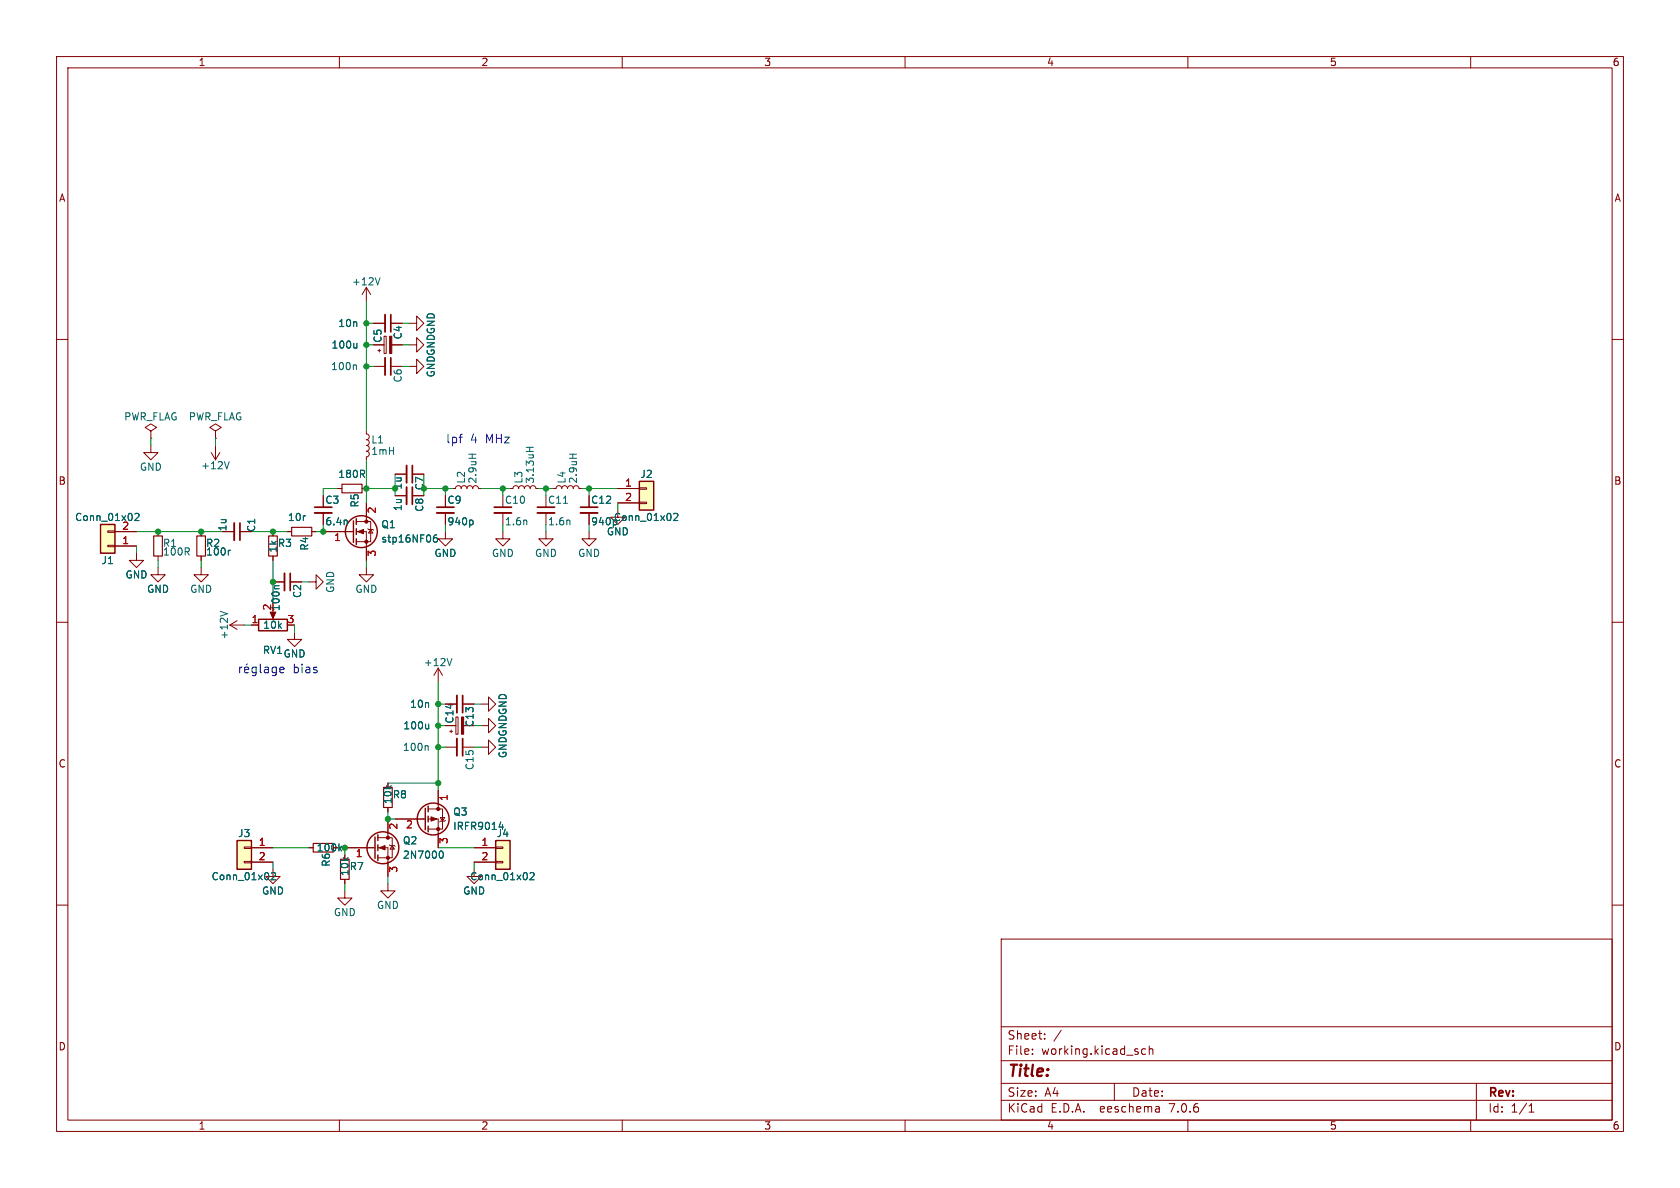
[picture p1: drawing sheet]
<svg xmlns="http://www.w3.org/2000/svg" width="297mm" height="210mm" viewBox="0 0 297 210" stroke-linecap="round" stroke-linejoin="round" font-family="sans-serif">
<g fill="none" stroke="#840000" stroke-width=".18">
<path d="M10 10h277v190h-277zM12 12h273v186h-273zM60 10v2M110 10v2M160 10v2M210 10v2M260 10v2M10 60h2M64.8 50.8v2.5M64.8 50.8l-.8 1.3M64.8 50.8l.7 1.3M66 57.2h2.1"/>
<path d="M67.9 59.4h.4v3.1h-.4zM69.1 57.2h2M72.4 57.2h1.3v-1.3l1.2 1.3-1.2 1.2v-1.2M285 60h2M26.7 78.7v1.3h1.2l-1.2 1.3-1.3-1.3h1.3M26.7 76.2l1-.6-1-.7-1 .7 1 .6v1.3M26.7 77.5h.1M38.1 76.2l1-.6-1-.7-1 .7 1 .6v1.3M38.1 77.5h.1M38.1 78.7v2.6M64.8 76.2v.5l.3 .2 .2 .3-.2 .4-.3 .1 .3 .2 .2 .3-.2 .4-.3 .1 .3 .2 .2 .4-.2 .3-.3 .2 .3 .1 .2 .4-.2 .3-.3 .2v.5M66 64.8h2.1"/>
<path d="M66.8 62h.5M67.1 61.7v.5M69.1 64.8h2M69.3 61h1.8M72.4 61h1.3v-1.3l1.2 1.3-1.2 1.2v-1.2M72.4 64.8h1.3v-1.3l1.2 1.3-1.2 1.2v-1.2M19 93.9h1.3v.2h-1.3zM19 96.4h1.3v.2h-1.3zM20.3 96.5h3.8M20.3 94h3.8M24.1 97.8v1.3h1.3l-1.3 1.2-1.2-1.2h1.2M27.9 94v.7"/>
<path d="M27.9 98.3v.8M35.6 94v.7M35.6 98.3v.8M37.3 80l.8 1.3M38.9 80l-.8 1.3M39.4 94h2M42.4 94h2M48.3 94v.7M48.3 98.3v.8M50.8 94h.8M55.1 94h.8M57.1 90.7v2"/>
<path d="M57.1 94h5.1M59.7 86.4h.8M62.3 94h.2M63 94h1.8v5.1M63 92.2h1.8M64 86.4h.8M64.8 92.2h.7v3.6h-2.5M64.8 88.9v3.3M65 93.5l.2 .1h.7l.1 .1M65.5 93.6l.4 .6h-.7zM69.8 87.6h2.1M69.8 83.8h2.1"/>
<path d="M72.9 87.6h2M72.9 83.8h2M78.7 94v1.3h1.3l-1.3 1.2-1.2-1.2h1.2M78.7 90.7v2M80 86.4h.5l.2-.4 .3-.1 .4 .1 .1 .4 .2-.4 .4-.1 .3 .1 .1 .4 .2-.4 .4-.1 .3 .1 .2 .4 .1-.4 .4-.1 .3 .1 .2 .4h.5M88.9 94v1.3h1.3l-1.3 1.2-1.3-1.2h1.3M88.9 90.7v2M90.2 86.4h.5l.1-.4 .4-.1 .4 .1 .1 .4 .1-.4 .4-.1 .4 .1 .1 .4 .2-.4 .3-.1 .4 .1 .1 .4 .2-.4 .3-.1 .4 .1 .1 .4h.5M96.5 94v1.3h1.3l-1.3 1.2-1.3-1.2h1.3M96.5 90.7v2M97.8 86.4h.5l.2-.4 .3-.1 .4 .1 .1 .4 .2-.4 .3-.1 .4 .1 .1 .4 .2-.4 .4-.1 .3 .1 .1 .4 .2-.4 .4-.1 .3 .1 .2 .4h.5M104.1 94v1.3h1.3l-1.3 1.2-1.2-1.2h1.2"/>
<path d="M104.1 90.7v2M109.2 90.2v1.2h1.3l-1.3 1.3-1.3-1.3h1.3M109.2 86.4h3.8M109.2 88.9h3.8M113 88.8h1.3v.2h-1.3zM113 86.2h1.3v.3h-1.3zM10 110h2M27.9 100.3v1.3h1.3l-1.3 1.3-1.2-1.3h1.2M35.6 100.3v1.3h1.2l-1.2 1.3-1.3-1.3h1.3M40.6 110.5h2.6M40.6 110.5l1.3 .8M41.9 109.7l-1.3 .8"/>
<path d="M44.4 110.5h1.3M48.3 102.9h2M48.3 108v1M51.3 102.9h2M52.1 111.8v1.2h1.2l-1.2 1.3-1.3-1.3h1.3M54.6 102.9h1.3v-1.3l1.2 1.3-1.2 1.2v-1.2M64.8 100.3v1.3h1.2l-1.2 1.3-1.3-1.3h1.3M77.5 118.1l-.8 1.3M77.5 118.1v2.6M77.5 118.1l.7 1.3M285 110h2M68.6 138.4v.8"/>
<path d="M77.5 139.7v3.3M78.7 132.1h2.1M79.5 129.3h.5M79.8 129v.5M80.6 126.7h.4v3.1h-.4zM81.8 124.5h2M81.8 132.1h2M82 128.3h1.8M85.1 124.5h1.3v-1.3l1.2 1.3-1.2 1.2v-1.2M85.1 132.1h1.3v-1.3l1.2 1.3-1.2 1.3v-1.3M85.1 128.3h1.3v-1.3l1.2 1.3-1.2 1.2v-1.2M10 160h2"/>
<path d="M43.2 152.3h1.2v.2h-1.2zM43.2 149.7h1.2v.3h-1.2zM44.4 149.9h3.9M44.4 152.4h3.9M48.3 153.7v1.2h-1.3l1.3 1.3 1.2-1.3h-1.2M54.6 149.9h.8M61 157.5v1.3h1.2l-1.2 1.2-1.3-1.2h1.3M61 149.9h5M61 151.1v.8M61 155.4v.8M66.1 149.9h.2M66.8 149.9h1.8v5"/>
<path d="M66.8 148.1h1.8M68.6 156.2v1.3h1.2l-1.2 1.3-1.3-1.3h1.3M68.6 148.1h.7v3.5h-2.5M68.6 142.7v.8M68.6 144.8v3.3M68.8 149.4l.2 .1h.7l.1 .1M69.3 149.5l.4 .6h-.7zM69.8 144.8h5.1M75 144.8h.2M75.7 144.8h1.8v5.1M75.7 143h1.8M77.5 143h.7v3.6h-2.5"/>
<path d="M77.9 144.5h.7l-.4 .7zM78.7 145l-.1 .2h-.7l-.2 .1M83.8 153.7v1.2h1.3l-1.3 1.3-1.3-1.3h1.3M83.8 149.9h3.8M83.8 152.4h3.8M87.6 152.3h1.3v.2h-1.3zM87.6 149.7h1.3v.3h-1.3zM285 160h2M177 166h108v32h-108zM60 198v2M110 198v2M160 198v2"/>
<path d="M177 194.5h108M177 191.5h108M177 187.5h108M177 181.5h108M182.5 186.3v.1M182.5 185.5v.1M184.7 183.6v.1M184.7 182.8v.1M187.6 182.1l-1.3 2M197 191.5v3M202.5 185.5l-.4-.1-.3 .3v.4l.2 .2h.5M203.2 185.5l.2-.1 .3 .1 .1 .9"/>
<path d="M203.2 184.9v1.5M204.9 195.7l.1 .9M205 196.5l-.2 .1M205 196h-.2M210 198v2M260 198v2M261 191.5v6.5M270.3 196.6h.9M270.3 195.5l.4-.4v1.5"/>
</g>
<g fill="none" stroke="#840000" stroke-width=".33">
<path d="M68.1 55.6v3.1M68.1 63.2v3.1M41.4 92.5v3M55.6 90.7h3.1M71.9 82.3v3M71.9 86.1v3.1M77.2 90.7h3.1M87.4 90.7h3M95 90.7h3M102.6 90.7h3.1M50.3 101.3v3.1M80.8 122.9v3.1"/>
<path d="M80.8 130.6v3"/>
</g>
<g fill="none" stroke="#840000" stroke-width=".3">
<path d="M69.1 55.6v3.1M69.1 63.2v3.1M42.4 92.5v3M55.6 89.7h3.1M72.9 82.3v3M72.9 86.1v3.1M77.2 89.7h3.1M87.4 89.7h3M95 89.7h3M102.6 89.7h3.1M51.3 101.3v3.1M81.8 122.9v3.1"/>
<path d="M81.8 130.6v3"/>
</g>
<g fill="none" stroke="#006464" stroke-width=".18">
<path d="M67.2 49.1l-.4 1.3M62.8 64.5l.2 .2v.6M63.1 60.7v.8M63.1 61.4l-.2 .1M93 79.1h1.3M93.6 79.1v.7M23.9 90.9l.4-.2 .3 .4-.8 .9h.8M40.5 81.6l-.4 1.3M40.7 97.3h-.2M53.9 91.2h.1M61.3 92l.1 .8M77.2 94.6h-.3a.86 .86 0 0 0 0 1.2l.4-.1v-.4l-.2-.3-.4 .1-.1 .2"/>
<path d="M82.9 80.3h1.2M83.4 91.9l.2 .3v.3l-.2 .3M83.5 80.3v.7M93.1 92v.8M99.6 89h.7M100.7 80.3h1.2M100.7 92l.1 .8M101.3 80.3v.7M119.1 90.9l.5-.2 .2 .4-.8 .9h.8M38.9 108.1l1.3 .4M49.3 103.5h-.6l-.2 .2M79.9 116.4l-.4 1.3"/>
<path d="M75.5 131.8l.2 .2v.7M75.8 128v.8M75.8 128.7l-.2 .1M48 154.4l.5-.2 .2 .4-.8 .9h.8M60 150l.4 .4M60.4 149.6l-.5 .5M77.8 150.5l.1-.1a.68 .68 0 0 1 .5 .7 .68 .68 0 0 1-.5 .6l-.1-.1M88.2 146.2h.8M88.8 145.8v.8M93.7 154.4l.5-.2 .2 .4-.8 .9h.8"/>
</g>
<g fill="#840000" stroke="#840000" stroke-width=".18">
<path d="M81.6 126.7h.4v3.1h-.4z"/>
<path d="M47.8 108.2h1l-.5 1.1z"/>
<path d="M63.2 94l1.1-.4v.8z"/>
<path d="M68.9 59.4h.4v3.1h-.4z"/>
<path d="M67.1 149.9l1-.4v.7z"/>
<path d="M76.2 144.4l1 .4-1 .4z"/>
<circle cx="64.8" cy="95.8" r=".28"/>
<circle cx="64.8" cy="92.2" r=".28"/>
<circle cx="68.6" cy="151.6" r=".28"/>
<circle cx="68.6" cy="148.1" r=".28"/>
<circle cx="77.5" cy="146.6" r=".28"/>
<circle cx="77.5" cy="143" r=".28"/>
</g>
<g fill="none" stroke="#840000" stroke-width=".25">
<path d="M17.8 92.7h2.5v5.1h-2.5zM62.5 92.1v3.8M63 91.7v1M63 93.5v1M63 95.3v1M113 85.1h2.6v5.1h-2.6zM45.7 109.5h5.1v2h-5.1zM41.9 148.6h2.5v5.1h-2.5zM66.3 148v3.8M66.8 147.6v1M66.8 149.4v1M66.8 151.1v1"/>
<path d="M75.2 142.9v3.8M75.7 142.5v1M75.7 144.3v1M75.7 146.1v1M87.6 148.6h2.6v5.1h-2.6z"/>
<circle cx="63.9" cy="94" r="2.82"/>
<circle cx="67.7" cy="149.9" r="2.82"/>
<circle cx="76.6" cy="144.8" r="2.82"/>
</g>
<path d="M27.2 94.7h1.5v3.6h-1.5zM34.8 94.7h1.5v3.6h-1.5zM47.5 94.7h1.5v3.6h-1.5zM51.6 93.2h3.5v1.5h-3.5zM60.5 85.6h3.5v1.5h-3.5zM67.8 139.2h1.5v3.5h-1.5zM55.4 149.1h3.5v1.5h-3.5zM60.2 151.9h1.5v3.5h-1.5z" fill="none" stroke="#840000" stroke-width=".2"/>
<g fill="#ffffc2" stroke="#ffffc2" stroke-width=".18">
<path d="M17.8 92.7h2.5v5.1h-2.5z"/>
<path d="M113 85.1h2.6v5.1h-2.6z"/>
<path d="M41.9 148.6h2.5v5.1h-2.5z"/>
<path d="M87.6 148.6h2.6v5.1h-2.6z"/>
</g>
<g fill="none" stroke="#0000c2" stroke-width=".18">
<path d="M81.2 77.3h.5M81.6 76.8h.1M42.4 117.9v1M42.8 117.9l-.3 .1-.1 .2M43.2 118.4l.8-.1-.1-.3-.4-.1-.3 .2 .1 .8h.6M43.8 117.3l-.3 .3M45.3 118l-.5-.1-.2 .3v.4l.1 .3h.6M45.3 117.9v1.3l-.3 .2h-.4M46 117.4v1.3l.2 .2M46.8 118h.6l.1 .9M47.5 118.3l-.6 .1a.3 .3 0 0 0-.2 .2 .3 .3 0 0 0 .2 .3h.6M48.8 118l-.4-.1-.3 .3v.4l.2 .3h.5"/>
<path d="M48.8 117.9v1.3l-.3 .2h-.3M49.5 118.4l.7-.1-.1-.3-.4-.1-.2 .2 .1 .8h.5"/>
</g>
<g fill="none" stroke="#009600" stroke-width=".18">
<path d="M64.8 53.3v22.9M64.8 57.2h1.2M71.1 57.2h1.3M26.7 77.5v1.2M38.1 77.5v1.2M64.8 61h1.2M64.8 64.8h1.2M71.1 61h1.3M71.1 64.8h1.3M24.1 94h15.3M24.1 96.5v1.3M27.9 99.1v1.2"/>
<path d="M35.6 99.1v1.2M44.4 94h6.4M48.3 99.1v7.6M57.1 92.7v1.3h-1.2M59.7 86.4h-2.6v1.2M64.8 86.4h5M64.8 81.3v7.6M64.8 99.1v1.2M69.8 83.8v3.8M74.9 86.4h5.1M74.9 83.8v3.8M78.7 86.4v1.2"/>
<path d="M85.1 86.4h5.1M88.9 86.4v1.2M88.9 92.7v1.3M95.2 86.4h2.6M96.5 86.4v1.2M96.5 92.7v1.3M102.9 86.4h6.3M104.1 86.4v1.2M109.2 88.9v1.3M43.2 110.5h1.2M52.1 110.5v1.3M53.3 102.9h1.3"/>
<path d="M68.6 138.4h8.9M77.5 120.7v19M77.5 124.5h1.2M77.5 132.1h1.2M77.5 128.3h1.2M83.8 124.5h1.3M83.8 132.1h1.3M83.8 128.3h1.3M48.3 152.4v1.3M48.3 149.9h6.3M59.7 149.9h1.3v1.2M61 156.2v1.3"/>
<path d="M68.6 143.5v1.3h1.2M68.6 154.9v1.3M77.5 149.9h6.3M83.8 152.4v1.3"/>
</g>
<g fill="#009600" stroke="#009600" stroke-width=".18">
<circle cx="27.9" cy="94" r=".46"/>
<circle cx="35.6" cy="94" r=".46"/>
<circle cx="77.5" cy="124.5" r=".46"/>
<circle cx="48.3" cy="94" r=".46"/>
<circle cx="48.3" cy="102.9" r=".46"/>
<circle cx="57.1" cy="94" r=".46"/>
<circle cx="78.7" cy="86.4" r=".46"/>
<circle cx="96.5" cy="86.4" r=".46"/>
<circle cx="104.1" cy="86.4" r=".46"/>
<circle cx="88.9" cy="86.4" r=".46"/>
<circle cx="64.8" cy="64.8" r=".46"/>
<circle cx="64.8" cy="57.2" r=".46"/>
<circle cx="64.8" cy="86.4" r=".46"/>
<circle cx="64.8" cy="61" r=".46"/>
<circle cx="77.5" cy="138.4" r=".46"/>
<circle cx="61" cy="149.9" r=".46"/>
<circle cx="68.6" cy="144.8" r=".46"/>
<circle cx="77.5" cy="128.3" r=".46"/>
<circle cx="77.5" cy="132.1" r=".46"/>
</g>
<text font-size="2.8" fill="#840000" x="178" y="190.9">Title:</text>
<g font-size="2.1" fill="#0000c2">
<text x="78.7" y="78.5">lpf</text>
<text x="83.1" y="78.5">4</text>
<text x="85.9" y="78.5">MHz</text>
<text x="51.7" y="119.1">bias</text>
</g>
<g font-size="2.1" fill="#840000">
<text x="178" y="184">Sheet:</text>
<text x="178" y="186.7">File:</text>
<text x="184.1" y="186.7">working.kicad_sch</text>
<text x="178" y="196.9">KiCad</text>
<text x="178" y="194.1">Size:</text>
<text x="184.7" y="194.1">A4</text>
<text x="185.7" y="196.9">E.D.A.</text>
<text x="194.6" y="196.9">eeschema</text>
<text x="200" y="194.1">Date:</text>
<text x="207" y="196.9">7.0.6</text>
<text x="263" y="194.3">Rev:</text>
<text x="263" y="196.9">Id:</text>
<text x="267.1" y="196.9">1/1</text>
</g>
<g font-size="1.8" fill="#840000">
<text x="35" y="11.9">1</text>
<text x="85" y="11.9">2</text>
<text x="135" y="11.9">3</text>
<text x="185" y="11.9">4</text>
<text x="235" y="11.9">5</text>
<text x="285" y="11.9">6</text>
<text x="10.3" y="35.9">A</text>
<text x="285.3" y="35.9">A</text>
<text x="67.7" y="60.7" transform="rotate(-90 67.7 60.7)">C5</text>
<text x="10.3" y="85.9">B</text>
<text x="57.4" y="89.3">C3</text>
<text x="79" y="89.3">C9</text>
<text x="104.4" y="89.3">C12</text>
<text x="285.3" y="85.9">B</text>
<text x="80.4" y="128" transform="rotate(-90 80.4 128)">C14</text>
<text x="10.3" y="135.9">C</text>
<text x="285.3" y="135.9">C</text>
<text x="55.9" y="150.7">100k</text>
<text x="10.3" y="185.9">D</text>
<text x="285.3" y="185.9">D</text>
<text x="35" y="199.9">1</text>
<text x="85" y="199.9">2</text>
<text x="135" y="199.9">3</text>
<text x="185" y="199.9">4</text>
<text x="235" y="199.9">5</text>
<text x="285" y="199.9">6</text>
</g>
<g font-size="1.8" fill="#006464">
<text x="62.1" y="50.6">+12V</text>
<text x="59.7" y="58">10n</text>
<text x="58.4" y="65.6">100n</text>
<text x="58.5" y="61.8">100u</text>
<text x="71.2" y="60.1" transform="rotate(-90 71.2 60.1)">C4</text>
<text x="71.2" y="67.7" transform="rotate(-90 71.2 67.7)">C6</text>
<text x="77.1" y="66.8" transform="rotate(-90 77.1 66.8)">GNDGNDGND</text>
<text x="21.9" y="74.5">PWR_FLAG</text>
<text x="33.3" y="74.5">PWR_FLAG</text>
<text x="24.6" y="83.4">GND</text>
<text x="35.5" y="83.2">+12V</text>
<text x="65.5" y="80.6">1mH</text>
<text x="65.5" y="78.6">L1</text>
<text x="59.7" y="84.7">180R</text>
<text x="63.6" y="89.8" transform="rotate(-90 63.6 89.8)">R5</text>
<text x="82.4" y="85.6" transform="rotate(-90 82.4 85.6)">L2</text>
<text x="84.4" y="85.6" transform="rotate(-90 84.4 85.6)">2.9uH</text>
<text x="89.2" y="89.3">C10</text>
<text x="92.6" y="85.6" transform="rotate(-90 92.6 85.6)">L3</text>
<text x="94.6" y="85.6" transform="rotate(-90 94.6 85.6)">3.13uH</text>
<text x="96.8" y="89.3">C11</text>
<text x="100.2" y="85.6" transform="rotate(-90 100.2 85.6)">L4</text>
<text x="102.2" y="85.6" transform="rotate(-90 102.2 85.6)">2.9uH</text>
<text x="113.1" y="84.7">J2</text>
<text x="13.2" y="92.3">Conn_01x02</text>
<text x="40.2" y="94" transform="rotate(-90 40.2 94)">1u</text>
<text x="45.3" y="94.1" transform="rotate(-90 45.3 94.1)">C1</text>
<text x="50.8" y="92.3">10r</text>
<text x="57.4" y="93.1">6.4n</text>
<text x="67.3" y="93.6">Q1</text>
<text x="71.2" y="90.5" transform="rotate(-90 71.2 90.5)">1u</text>
<text x="75" y="90.6" transform="rotate(-90 75 90.6)">C8</text>
<text x="79" y="93.1">940p</text>
<text x="89.2" y="93.1">1.6n</text>
<text x="96.8" y="93.1">1.6n</text>
<text x="104.4" y="93.1">940p</text>
<text x="107.2" y="94.8">GND</text>
<text x="108.4" y="92.3">Conn_01x02</text>
<text x="17.9" y="99.9">J1</text>
<text x="28.7" y="96.9">R1</text>
<text x="28.7" y="98.4">100R</text>
<text x="36.3" y="96.9">R2</text>
<text x="36.3" y="98.4">100r</text>
<text x="49" y="96.9">R3</text>
<text x="49.1" y="97.8" transform="rotate(-90 49.1 97.8)">1k</text>
<text x="54.7" y="97.4" transform="rotate(-90 54.7 97.4)">R4</text>
<text x="67.3" y="96.1">stp16NF06</text>
<text x="76.7" y="98.7">GND</text>
<text x="86.9" y="98.7">GND</text>
<text x="94.5" y="98.7">GND</text>
<text x="102.1" y="98.7">GND</text>
<text x="22.1" y="102.5">GND</text>
<text x="25.9" y="105">GND</text>
<text x="33.5" y="105">GND</text>
<text x="53.4" y="105.8" transform="rotate(-90 53.4 105.8)">C2</text>
<text x="59.3" y="104.9" transform="rotate(-90 59.3 104.9)">GND</text>
<text x="62.7" y="105">GND</text>
<text x="40.5" y="113.1" transform="rotate(-90 40.5 113.1)">+12V</text>
<text x="46.4" y="111.4">10k</text>
<text x="49.6" y="108.1" transform="rotate(-90 49.6 108.1)">100n</text>
<text x="46.4" y="115.8">RV1</text>
<text x="50" y="116.4">GND</text>
<text x="74.8" y="118">+12V</text>
<text x="72.4" y="125.3">10n</text>
<text x="71.2" y="129.1">100u</text>
<text x="83.9" y="128.6" transform="rotate(-90 83.9 128.6)">C13</text>
<text x="71.1" y="132.9">100n</text>
<text x="83.9" y="136.2" transform="rotate(-90 83.9 136.2)">C15</text>
<text x="89.8" y="134.1" transform="rotate(-90 89.8 134.1)">GNDGNDGND</text>
<text x="69.4" y="141.3">R8</text>
<text x="69.4" y="142.2" transform="rotate(-90 69.4 142.2)">10k</text>
<text x="42" y="148.2">J3</text>
<text x="71.1" y="149.5">Q2</text>
<text x="80" y="144.4">Q3</text>
<text x="80" y="146.9">IRFR9014</text>
<text x="87.7" y="148.2">J4</text>
<text x="37.3" y="155.8">Conn_01x02</text>
<text x="58.5" y="153.3" transform="rotate(-90 58.5 153.3)">R6</text>
<text x="61.7" y="154">R7</text>
<text x="61.8" y="154.9" transform="rotate(-90 61.8 154.9)">10k</text>
<text x="71.1" y="152">2N7000</text>
<text x="83" y="155.8">Conn_01x02</text>
<text x="46.2" y="158.3">GND</text>
<text x="66.5" y="160.9">GND</text>
<text x="81.8" y="158.3">GND</text>
<text x="58.9" y="162.2">GND</text>
</g>
<g font-size="1.8" fill="#009600">
<text x="71.2" y="86.6" transform="rotate(-90 71.2 86.6)">1u</text>
<text x="75" y="86.8" transform="rotate(-90 75 86.8)">C7</text>
</g>
<g font-size="1.8" fill="#a90000">
<text x="110.4" y="86.1">1</text>
<text x="110.4" y="88.6">2</text>
<text x="21.5" y="93.7">2</text>
<text x="59" y="96">1</text>
<text x="66.8" y="90.9" transform="rotate(-90 66.8 90.9)">2</text>
<text x="21.5" y="96.3">1</text>
<text x="66.8" y="98.5" transform="rotate(-90 66.8 98.5)">3</text>
<text x="44.4" y="110.2">1</text>
<text x="48" y="108" transform="rotate(-90 48 108)">2</text>
<text x="50.7" y="110.2">3</text>
<text x="79.5" y="141.7" transform="rotate(-90 79.5 141.7)">1</text>
<text x="45.6" y="149.6">1</text>
<text x="70.6" y="146.8" transform="rotate(-90 70.6 146.8)">2</text>
<text x="71.7" y="146.8">2</text>
<text x="79.5" y="149.3" transform="rotate(-90 79.5 149.3)">3</text>
<text x="85" y="149.6">1</text>
<text x="45.6" y="152.1">2</text>
<text x="62.8" y="151.8">1</text>
<text x="70.6" y="154.4" transform="rotate(-90 70.6 154.4)">3</text>
<text x="85" y="152.1">2</text>
</g>
</svg>
